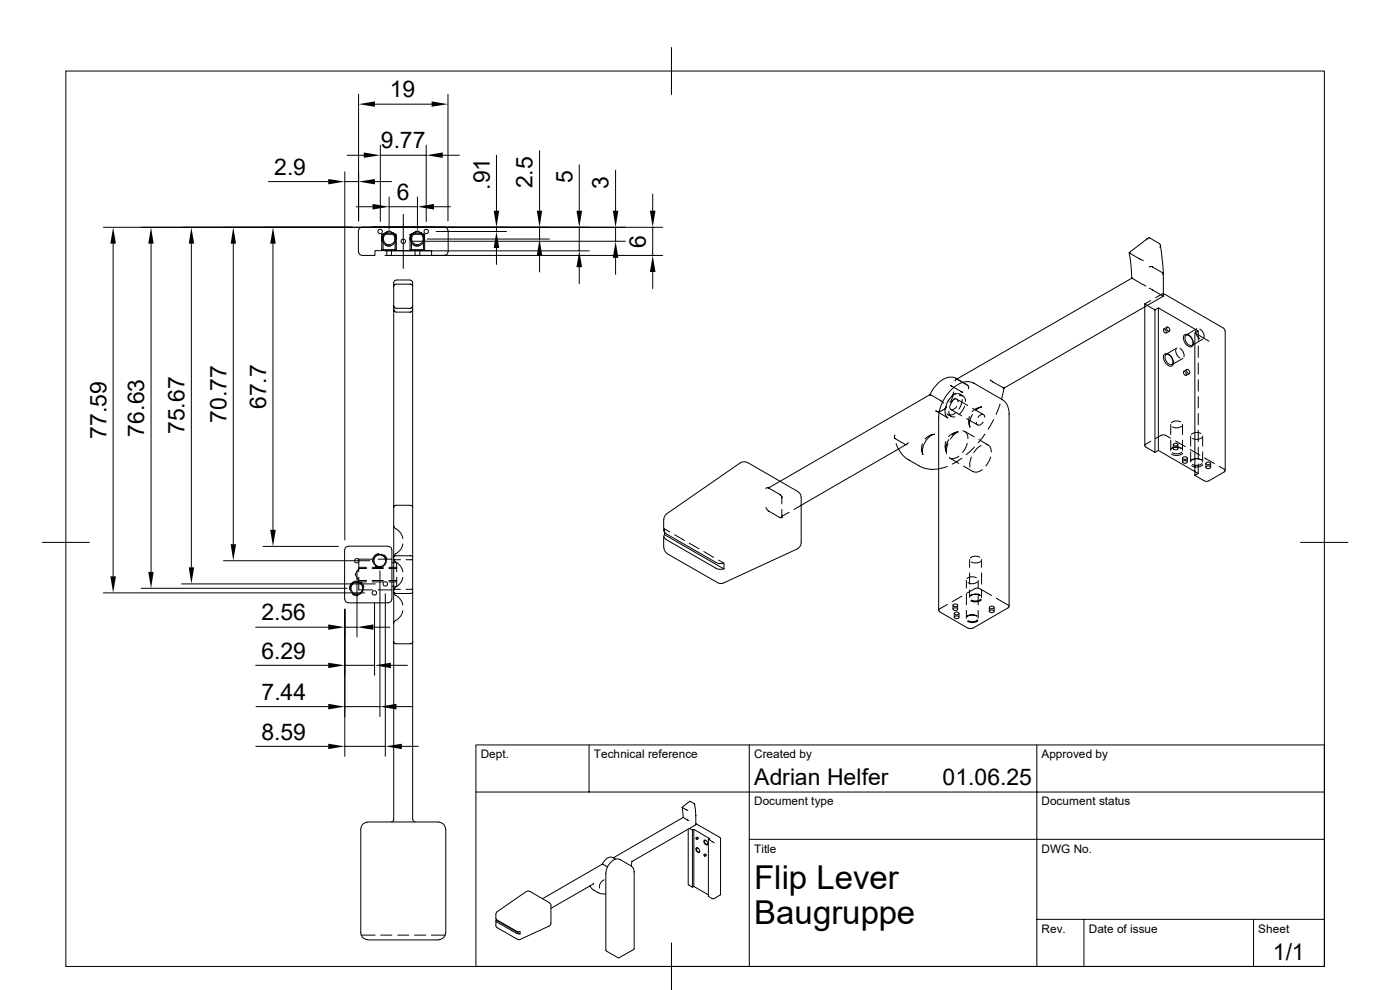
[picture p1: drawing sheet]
<svg xmlns="http://www.w3.org/2000/svg" width="297mm" height="210mm" viewBox="0 0 297 210" stroke-linecap="round" stroke-linejoin="round" font-family="sans-serif">
<g fill="none" stroke="#000" stroke-width=".21">
<path d="M14 15.1h267v189.9h-267zM76.1 20v26.9M95 20v26.9M142.5 10.1v10M56.9 38.5h12.7M73.2 36.4v78.2M73.2 38.5h2.9M73.7 32.9h3.5M79.5 22.1h12.1M79.5 38.5h3.6M80.7 30.8v16.2M80.7 32.9h9.7"/>
<path d="M90.4 30.8v16.2M93.9 32.9h3.6M105.3 32.9v11.8M114.5 32v12.7M122.9 35v9.7M130.6 36.1v8.6M24 51.7v70.6M32 51.7v69.6M40.6 51.7v68.7M49.5 51.7v63.7M57.9 51.7v60.7M75.6 43.9h3.4"/>
<path d="M76.8 48.2l-.4 .1-.3 .6-.1 4.5 .4 .7h.4M76.8 54.2h2.7v-1h12.1v1M76.8 48.2h17.5M81 49.7h3.1v3.3h-3.1zM81 53.2l.3-.2v-3.3l1.2-.8 1.3 .8v3.3l.2 .2M81.6 51.9l.6 .3h.6M81.7 54.2h58.9M81.7 53.2h43.3M82 53.2v1h1.1v-1M82.3 49.2a1.47 1.47 0 0 0-1.3 1.7M82.5 41.8v6.8M82.5 43.9h6.1"/>
<path d="M83.4 49.4l.5 .5 .2 .5M83.5 59.9v47.7M84 59.4l-.3 .2-.1 .3M84 59.4h3M85.6 45.5v11.4M87 49.7h3.1v3.3h-3.1zM87 59.4l.4 .2 .1 .3M87 53.2l.3-.2v-3.3l1.3-.8 1.2 .8v3.3l.2 .2M87.5 59.9v47.7M87.6 51.9l.6 .3h.6M87.7 51.2h45M88.1 53.2v1h1v-1"/>
<path d="M88.3 49.2a1.47 1.47 0 0 0-1.3 1.7M88.6 41.8v6.8M89.4 49.4l.5 .5 .2 .5M90.6 50.7h25.9M92.1 43.9h3.4M92.5 49.1h14.9M94.3 48.2l.7 .4v.3M95 53.4l-.2 .5-.5 .2M95.1 48.9v4.5M105.3 48.2v.9M105.3 52.6v3.5M114.5 48.2v2.5"/>
<path d="M114.5 54.2v3.5M122.9 48.2v5M122.9 56.7v3.5M130.6 48.2v3M130.6 54.7v3.5M138.5 41.2v3.5M138.5 48.2v6M138.5 57.7v3.5M140.6 48.2h-118.7M239.6 53.6h.2M239.6 53.6l2.4 1.5 .6 .1M239.6 53.6l.3 2.7 .2 2.7"/>
<path d="M240.1 59l.2 .1M240.1 59l3 1.7M240.1 59h.1M240.1 59l-37.2 21.5M243.5 50.5h.4l2.1 1.2 .2 .4-.1 .4M243.5 50.5l-.3 .4M243.5 50.5l-3.9 3.1M243.8 56.6h.7l2.3 1.4M246.2 51.9l.6 6.1M246.8 58l-.2 .3M246.8 58v4.8M83.5 64.9l.1 .3 .3 .2h3.2l.4-.2v-.3"/>
<path d="M87.5 65.6l-.1 .4-.3 .2h-3.1l-.3-.2-.2-.4M87.5 60.7v-.2l-.3-.2h-3.3l-.4 .4M242.9 64.5v30M242.9 64.5l2.1 1.2M243.8 61.1l3 1.7M244.1 63.8l-1.2 .7M245 65.7v30.3l-2-1.2-.1-.3M245 65.7l.7-.4 8.5 4.9-.7 .5 3 1.7M245.7 65.3v30.2M246.8 62.3l-1.6 .9M246.8 62.4h.4M246.8 62.8l-33.8 19.5"/>
<path d="M246.9 69.8a.5 .5 0 0 1 .5 .3 .5 .5 0 0 1-.1 .6l-.4-.4zM247 75.2a1.19 1.19 0 0 1 1.7 .9l.2 .7a.69 .69 0 0 1-.3 .8 .69 .69 0 0 1-.9-.2 1.93 1.93 0 0 1-.7-2.2zM247.1 62.4l12.4 7.2 .4 .6M247.4 75.2a1.46 1.46 0 0 1 1.4 2 1.11 1.11 0 0 1-1.5-.9l-.2-.5zM247.6 69.4l-.7 .4M247.6 69.4a.62 .62 0 0 1 .5 .8M247.6 69.4a.54 .54 0 0 0 0 .6 .54 .54 0 0 0 .5 .2M247.9 75.1l.1 .1M248.1 70.2l-.7 .5M248.9 76.8v.2M249.5 74.1a1.88 1.88 0 0 0 .8 1.8M249.7 73.8l-2.3 1.3"/>
<path d="M250.3 73.9a1.94 1.94 0 0 1 .9 1.8M251 76l-2.3 1.3M251.1 78.8a.5 .5 0 0 1 .5 .3 .5 .5 0 0 1-.1 .5l-.4-.4zM251.2 71.1a1.19 1.19 0 0 1 1.7 .9l.2 .6a.69 .69 0 0 1-.3 .9 .69 .69 0 0 1-.9-.2 1.93 1.93 0 0 1-.7-2.2zM251.8 78.4l-.7 .4M251.8 78.4a.62 .62 0 0 1 .5 .8M251.8 78.4a.59 .59 0 0 0 .5 .8l-.7 .4M252.1 71l.2 .1M252.2 71.1a1.73 1.73 0 0 1 .8 2.1 1.11 1.11 0 0 1-1.5-.9 .68 .68 0 0 1-.1-.9 .68 .68 0 0 1 .8-.3M253.2 72.7v.2M253.5 70.7v30.1l1.9 1.2M253.7 70.1a1.88 1.88 0 0 0 .9 1.8"/>
<path d="M253.9 69.7l-2.3 1.4M254.2 70.2v2M254.2 73.4v2.4M254.2 77v2.4M254.6 69.8a1.79 1.79 0 0 1 .8 1.8M255.2 71.9l-2.3 1.4M259.9 70.2v29.6l-.2-.3-1-.6M158.6 98.2l-.8-.2-.8 .2-15.5 10.8-.5 .5-.2 .7M158.6 98.1l10.6 6.2M189.8 92.8v.2M189.9 92.3l-.2 .5 .2 .2 2.2 1.3 .3-.1M190.1 94.1l.2 .5a6.3 6.3 0 0 0 2.5 3 10.8 10.8 0 0 0 3.6 1.8 8.3 8.3 0 0 0 4.5-.4l.1-.1"/>
<path d="M192.4 94.2l-24 13.9M192.7 93.9l-.3 .3M196.3 93.1a2.75 2.75 0 0 1 1.9-1 3.9 3.9 0 0 0-2.4 4.3 2.84 2.84 0 0 1-.1-2.3M197.3 83.7l2.3 1.3 .6 .5M197.3 83.7v.2M197.3 83.7l-34 19.7-.5 .1M197.3 83.7h.1M200.7 86.2l-.2 1.6 .6 .8-2.6-1.4 .6 .1 .5-.1 1.2-.8M201.1 94.1l-.3 1.3v.8M201.1 88l.7 .3M201.3 84.8l-.4 .8-.3 1.2M201.3 93.3l-.6 1.4 .1 1.2a2.82 2.82 0 0 1-.1-2.3"/>
<path d="M201.3 87.2a1.04 1.04 0 0 0 1.3 1.2M201.5 97.2l1.9 1.1M201.7 86.9l2.3 1.3M201.9 82l-.2-.2 2.5 1.4-.4-.1M202 92.3l.6-.5 .6-.2a3.2 3.2 0 0 0-1.9 1M202.3 83.1l-.2 1-.6 1.3M202.6 80.8l.2-.3h.3l2.2 1.2 .2 .3-.1 .5M202.6 84.5l-.7 .8-.4 .9M202.7 83.4l-.8 .6-.8 1.1M202.8 87.5l-.9 .5a.83 .83 0 0 1-1-.2M202.9 86.2a.86 .86 0 0 1-1.3 .5l-.1-.4M203 84.7l2.3 1.3"/>
<path d="M203.2 91.7l-.9 .6-.7 .8M203.2 85.3a.61 .61 0 0 0-.4-.7 .61 .61 0 0 0-.7 .4l-.3 .3M203.4 96.8l-.2 .1a1.7 1.7 0 0 1-1.8 .2M203.5 83.9h.3a1.11 1.11 0 0 1 1.1 1.3M203.6 83.6l.7 .4M203.8 83.8l-.3-.2-.6-.1-1 .5M204 97.2l-2 1.3M204.1 84.8l-.2 1-.4 .9M204.3 91.4a1.39 1.39 0 0 1 1.1 1.6M204.4 98.9l2 1.1M204.6 86.2l-.3 .7-.8 1M204.7 91.5l2 1.2"/>
<path d="M205.1 88.8l2.3 1.3M205.2 94.1l-1 1.9M205.3 81.8l-1-.7a3.5 3.5 0 0 0-2.6-1.1 5.6 5.6 0 0 0-4.4 3.7M206.1 96.9l-.4 1.4 .1 .8M206.3 88l-.6 1.5 .1 1.1a2.82 2.82 0 0 1-.1-2.3M206.3 86.6l2.4 1.4M206.7 94.8l-1.7 1.7M207 87l.6-.5 .6-.2a3.2 3.2 0 0 0-2 1M207.7 93.3l1.9 1.1M208.2 94.5a3.7 3.7 0 0 0-1.6 1.5M208.4 99.6a1.67 1.67 0 0 1-2 .4M208.6 89.5a.91 .91 0 0 1-1.4 .5l-.1-.4"/>
<path d="M208.9 88.5a.63 .63 0 0 0-.5-.6 .63 .63 0 0 0-.7 .3l-.2 .4M209 92.1l-1.5 1.8M209.2 94.3h.1a1.36 1.36 0 0 1 1 1.6M210.1 80.6l2.9 1.7M210.2 96.9l-1 1.9M210.8 89l-1.2 2.1M212.2 85.7l-.9 2.2M212.9 82.3h.1M213 82.3l-.5 2.4M213 82.3h.1M244.1 93.6l-1.1 .7-.1 .2M245 96l.7-.5 8.5 5-.7 .3"/>
<path d="M248.3 93l-1.1-.7-.5-.1-1.5 .8M248.4 90v2.2M248.4 93.4v2.1M248.7 95l-.2 .1M248.9 94.3v.8M248.9 94.2a.57 .57 0 0 1 1 .2 .55 .55 0 0 1-.5 .2 .55 .55 0 0 1-.5-.4zM249 95a.49 .49 0 0 1 .5-.2 .49 .49 0 0 1 .4 .5h-.1a.43 .43 0 0 1-.6 .2 .43 .43 0 0 1-.2-.5zM249.4 93.6l2.1 1.1M249.9 94.3v.8M250.5 89.5a1.65 1.65 0 0 0-2 .2M250.5 95a1.84 1.84 0 0 0-2 .2M250.5 95l.2 .1a2.17 2.17 0 0 0-2.4 .2"/>
<path d="M250.7 90.4a1.87 1.87 0 0 1-2 .2M250.7 95.9a1.87 1.87 0 0 1-2 .2M250.9 90v2.2M250.9 93.4v2.1M250.9 97.2v.8M250.9 96.2a2.2 2.2 0 0 1-2.4 .2M251 97l.5-.1a.32 .32 0 0 1 .4 .3 .32 .32 0 0 1-.5 .3l-.5-.2zM251 97.8a.44 .44 0 0 1 .5-.1 .44 .44 0 0 1 .3 .4l-.4 .2-.3-.1a.2 .2 0 0 1-.2-.1 .2 .2 0 0 1 .1-.3zM251.9 97.2v.8M252.5 95.3l2.1 1.3M252.6 92.5v2.2M252.6 95.8v2.2"/>
<path d="M252.7 97.7a1.95 1.95 0 0 1 2.2-.1 2.15 2.15 0 0 0-2.3 .2M253 97.5l-.2 .1M254.2 80.6v2.4M254.2 84.2v2.3M254.2 87.7v2.4M254.2 91.3v2.4M254.2 94.9v2.3M254.2 98.4v2.1M254.8 91.9a1.92 1.92 0 0 0-2.1 .2M255 92.8a1.78 1.78 0 0 1-2 .2M255 98.3a1.78 1.78 0 0 1-2 .2M255.1 92.5v2.2"/>
<path d="M255.1 95.8v2.2M255.2 98.6a2.09 2.09 0 0 1-2.4 .2M255.6 97.2l2 1.1M255.8 98.3v.8M255.9 99a.47 .47 0 0 1 .5-.2 .47 .47 0 0 1 .4 .5 .46 .46 0 0 1-.6 .2 .46 .46 0 0 1-.3-.5zM255.9 98.1l.4-.1a.34 .34 0 0 1 .5 .3 .34 .34 0 0 1-.5 .3l-.5-.2zM256.8 98.3v.8M259.9 99.8l-.2 .3M9 115.1h10M47.4 119h31.1M55.8 115.9h16M73.1 116.6v10.5"/>
<path d="M73.2 116.6v-.4l.7-.3h8.5l.6 .3 .1 .4M79 118.6h-2.9v2.7M80.2 118.6h2.9M80.3 117.4a1.62 1.62 0 0 0-1.3 1.8M81.4 117.7l.5 .4 .2 .6M83.1 116.6v10.5M83.1 119.4h1.1v1.9M83.5 107.6l.2-.3 .3-.1h3l.4 .1 .1 .3M83.5 107.6v28.5M83.5 111.5l.2 .4a3.7 3.7 0 0 1 1.8 2.3M85 118.7h-1.3l-.2-.1 .2 .4a3.7 3.7 0 0 1 1.8 2.3M85.5 115.4a3.7 3.7 0 0 1-1.8 2.3l-.2 .4"/>
<path d="M87.5 118.6v.1h-1.4M87.5 107.6v28.5M87.5 118.2l-.2-.3h-3.5l-.3 .3M140.8 110.2v2.4l.2-.4M140.8 113.8v2.4M140.8 112.6l.5 .6 10.5 6.1 .9 .2h.8M140.8 116.2l.1 .5 .7 .7M141 112.2l1.1 .7M141 113.4l-.1 .7 .4 .3 10.5 6.1 .9 .3 .8-.1M141 112.2v1.2l12.6 7.3v-1.2l-1.2-.7M143.1 113.5l2.1 1.1M146.2 115.2l2.1 1.2"/>
<path d="M149.3 117l2.1 1.2M162.5 103.6l.6-.1 2.3 1.4 .6 .7M162.5 107.7l.5 .7 2.5 1.4 .5-.1M165.9 108.1v1.5l1.5-.9M165.9 105.4v1.5M169.2 104.3l.6 .5 .2 .7v9.6l-.1 .6-.8 .8-16 7.3-.7-.1-10.8-6.2M205.7 118.7v1.7M207.9 118.2a1.84 1.84 0 0 0-2 .2M208.1 119a1.78 1.78 0 0 1-2 .2M208.2 118.7v1.7M259.7 100.1l-3.4 2-.8-.1M275.9 115.1h10.1"/>
<path d="M21.9 125.8h55.4M29.9 124.8h43.7M38.5 123.9h41.1M54.2 133.1h15.4M73.2 129.2v31.2M73.2 133.1h2.5M73.2 127.1l.2 .5 .5 .2M73.9 127.9h8.5M74.8 126l.6 .3h.5M75.4 123.3a1.55 1.55 0 0 0-1.2 1.8M75.7 121.1v14M76.1 123.4h1.7"/>
<path d="M76.1 120.4h1.7M76.1 122.5v2.6h2.9M76.5 123.5l.5 .5 .2 .5M77.8 120.6h-1.7l-.7 1.3 .7 1.2h1.7M79 123.4h2.3M79 120.4h2.3M79 123.1h2.3M79 120.6h2.3M79.2 133.1h3.5M79.5 127.9v15.4M79.7 120.2l.6 .3h.6M80.2 125.1h2.9"/>
<path d="M80.6 121.1v30.9M81.7 125.9v34.5M82.5 123.4h1.7M82.5 120.4h1.7M82.5 123.1h1.7M82.5 120.6h1.7M83.1 127.1l-.2 .5-.5 .2M83.5 136.1l.2 .3 .3 .2h3l.4-.2 .1-.3M83.5 136.1v37.8l-.1 .3-.3 .1M84.2 122.5v1.9h-1.1M85 125h-1.3l-.2 .2M85.5 122.5a3.7 3.7 0 0 1-1.8 2.3l-.2 .4"/>
<path d="M85.5 129.5a3.7 3.7 0 0 1-1.8 2.4l-.2 .3M86.1 125h1.3l.1 .2M87.5 125.6l-.5 .3h-3.1l-.4-.3 .2 .4a3.7 3.7 0 0 1 1.8 2.4M87.5 136.1l.1 37.8 .1 .3 .4 .1M199.2 129.5l.2 .3M199.3 129.8l6.1 3.5M201 128.2l-1.7 1-.2 .3M202.2 128.4v.8M202.3 129a.49 .49 0 0 1 .5-.1 .49 .49 0 0 1 .3 .5h-.1a.43 .43 0 0 1-.5 .2 .43 .43 0 0 1-.2-.6zM202.3 128.2a.41 .41 0 0 1 .6-.1 .41 .41 0 0 1 .1 .5h-.7l-.1-.1zM202.4 130.1v.8M202.5 130.8a.52 .52 0 0 1 .5-.2 .52 .52 0 0 1 .4 .5 .51 .51 0 0 1-.5 .2 .51 .51 0 0 1-.4-.5z"/>
<path d="M202.5 130a.47 .47 0 0 1 .6-.2 .47 .47 0 0 1 .3 .5 .46 .46 0 0 1-.6 .2 .46 .46 0 0 1-.3-.5zM203.2 128.4v.8M203.5 130.1v.8M204.1 126.4l-2 1.2M205 123.1v1.7M205 125.9v2.4M205 129.5v1.6M205.1 125.8l1.8-1h.6l2.9 1.5M205.4 130.6l-.1 .1M205.4 133.2l.3 .1 .7-.1M205.7 121.5v2.4M205.7 125.1v1.6"/>
<path d="M205.9 126.4a1.76 1.76 0 0 1 2-.1 1.97 1.97 0 0 0-2.2 .2M206.1 126.2l-.1 .1M207.1 122.6a1.73 1.73 0 0 0-2 .1M207.1 130.6a1.84 1.84 0 0 0-2 .2M207.2 130.6l.1 .1a2.17 2.17 0 0 0-2.3 .2M207.3 123.4a1.78 1.78 0 0 1-1.9 .2M207.3 131.5a1.78 1.78 0 0 1-1.9 .2M207.5 131.7a2.13 2.13 0 0 1-2.2 .1M207.5 123.1v1.7M207.5 125.9v2.4M207.5 129.5v1.6M208.1 127.1a2.02 2.02 0 0 1-2 .2"/>
<path d="M208.2 127.3a2.1 2.1 0 0 1-2.2 .2M208.2 121.5v2.4M208.2 125.1v1.6M209.9 128.9v.8M210 129.5a.45 .45 0 0 1 .5-.1 .45 .45 0 0 1 .3 .4l-.6 .1a.23 .23 0 0 1-.3-.1 .23 .23 0 0 1 .1-.3zM210 128.7a.44 .44 0 0 1 .6-.2 .44 .44 0 0 1 .2 .5 .47 .47 0 0 1-.5 .2 .47 .47 0 0 1-.3-.5zM210.9 128.9v.8M211.4 126.9l2.6 1.5 .1 .3M214 128.7l-.1 .2-7.5 4.4M214.1 128.7v-40.9a3.3 3.3 0 0 0-1.5-3l-6-3.5a4.3 4.3 0 0 0-5 1.5 8.8 8.8 0 0 0-2.5 5.8v40.9M54.2 141.1h15.4M54.3 158.3h15.3"/>
<path d="M54.3 149.9h15.3M73.2 158.3h8.5M73.2 149.9h7.4M73.2 141.1h6.3M82.9 141.1h3.5M84.1 149.9h3.5M85.3 158.3h3.4M125 158v10M159 158v47M220 158v47M94.5 175.9a1.52 1.52 0 0 0-1.5-1.5h-15a1.45 1.45 0 0 0-1.5 1.5v22a1.45 1.45 0 0 0 1.5 1.4l15 .1a1.52 1.52 0 0 0 1.5-1.5M94.6 175.9v22"/>
<path d="M101 168h180M144.7 171.3l.2 2.1M144.7 171.2l1.2 .7M144.9 173.4l-14.8 8.6M144.9 173.4l1.2 .7M146 175.9v11.7M146.3 175.7l.6 .4 .3-.2 3.4 2-.3 .2 1.2 .7M146.9 176.1v12.1l-.9-.6M147.2 175.9v12.1M147.3 170.8v-.3l-1-.5-1.6 1.2M147.4 170.6l.2 2.4M147.5 174.9l.1 .1"/>
<path d="M147.6 175l-13.5 7.8M147.6 173v2M147.6 177.8l.3 .2zM147.6 174.8l5.1 2.8M147.6 173l-.1 .1M147.7 179.9a.57 .57 0 0 1 .6 .3 .57 .57 0 0 1-.1 .7l-.5-.4zM147.9 177.6l-.2 .1M148 177.6l.1 .3M148 180l-.1-.1a.47 .47 0 0 0 0 .6 .47 .47 0 0 0 .5 .2v-.1M148.1 177.9l-.3 .2M149.4 178.3a.57 .57 0 0 1 .6 .3 .57 .57 0 0 1-.1 .7l-.5-.4zM149.7 178.3h-.1a.47 .47 0 0 0 0 .5 .47 .47 0 0 0 .5 .2v-.1"/>
<path d="M152.7 177.7l.2 .1v11.9l-1.5 1-1.1-.5v-12.1M159 178.1h122M76.6 198.4h3M80.8 198.4h2.3M84.4 198.4h2.3M87.9 198.4h2.4M91.5 198.4h3M105.2 195.2l.2 .4 4.2 2.4 .7 .1M105.3 195v.2l5 2.9M116.6 191.5l-4.6-2.5-.3 .1-6.2 4.3-.3 .4v1.1l.2 .2 4.2 2.5h.7v.5M116.6 191.6l.3 .3-.1 4.3-6.6 3.1h-.4l-4.4-2.6-.2-.2v-1.2M125.1 187.9a3.9 3.9 0 0 0 3.4 1.7"/>
<path d="M125.9 187.4l-9 5.3M127.8 183.3l-12.7 7.4M127.8 183.3l1.1 .6M128.2 186.6a1.52 1.52 0 0 0-1 1.8M130.6 182.2a1.65 1.65 0 0 0-2.6 .8l-.2 .3M134 182.7l.1 .1M134.1 182.8l-.2 .9M146.9 188.2l.3-.2 3.1 1.8M149.3 181.4l.3 .2zM149.6 181.1l-.2 .2M149.6 181.2l.2 .3M149.8 181.5l-.3 .2"/>
<path d="M220 195h61M230 195v10M265.9 195v10M128.5 201.6v-16.3a3.2 3.2 0 0 1 2.5-3.1l.5 .1 2.4 1.4a1.52 1.52 0 0 1 .6 1.3v16.3l-3.1 1.9h-.3l-2.5-1.6M142.5 200v10M281 205v-47h-180v47"/>
<circle cx="80.6" cy="49.1" r=".47"/>
<circle cx="82.5" cy="50.7" r="1.49"/>
<circle cx="82.5" cy="50.7" r="1.23"/>
<circle cx="85.6" cy="51.2" r=".47"/>
<circle cx="88.6" cy="50.7" r="1.49"/>
<circle cx="88.6" cy="50.7" r="1.23"/>
<circle cx="90.4" cy="49.1" r=".47"/>
<circle cx="75.7" cy="119" r=".47"/>
<circle cx="80.6" cy="118.9" r="1.41"/>
<circle cx="80.6" cy="119" r="1.23"/>
<circle cx="75.7" cy="124.8" r="1.41"/>
<circle cx="75.7" cy="124.8" r="1.23"/>
<circle cx="79.4" cy="125.8" r=".47"/>
<circle cx="81.7" cy="123.9" r=".47"/>
</g>
<g fill="#000">
<path d="M69.6 38l3.6 .5-3.6 .6zM77.2 32.3l3.5 .6-3.5 .6zM76.1 22.1l3.4-.6v1.1zM76.1 38.5l3.4-.5v1.1zM91.6 21.5l3.4 .6-3.4 .5zM90.4 32.9l3.5-.6v1.2zM24 48.2l.6 3.5h-1.2zM32 48.2l.6 3.5h-1.1zM40.6 48.2l.6 3.5h-1.2zM49.5 48.2l.6 3.5h-1.2zM57.9 48.2l.6 3.5h-1.2zM79 43.3l3.5 .6-3.5 .6z"/>
<path d="M88.6 43.9l3.5-.6v1.2zM105.3 49.1l.6 3.5h-1.2zM104.7 44.7h1.2l-.6 3.5zM114.5 50.7l.5 3.5h-1.1zM113.9 44.7h1.1l-.5 3.5zM122.9 53.2l.6 3.5h-1.2zM122.3 44.7h1.2l-.6 3.5zM130.6 51.2l.6 3.5h-1.2zM130 44.7h1.2l-.6 3.5zM137.9 44.7h1.2l-.6 3.5zM138.5 54.2l.6 3.5h-1.2zM48.9 115.4h1.2l-.6 3.6z"/>
<path d="M57.3 112.4h1.2l-.6 3.5zM23.4 122.3h1.2l-.6 3.5zM31.5 121.3h1.1l-.6 3.5zM40 120.4h1.2l-.6 3.5zM69.6 132.5l3.6 .6-3.6 .5zM75.7 133.1l3.5-.6v1.1zM69.6 140.6l3.6 .5-3.6 .6zM69.6 149.3l3.6 .6-3.6 .6zM69.6 157.8l3.6 .5-3.6 .6zM79.5 141.1l3.4-.5v1.1zM80.6 149.9l3.5-.6v1.2zM81.7 158.3l3.6-.5v1.1z"/>
</g>
<g font-size="7">
<text x="160" y="188.6">Flip Lever</text>
<text x="160" y="196">Baugruppe</text>
</g>
<g font-size="4.9">
<text x="82.7" y="20.6">19</text>
<text x="80.8" y="31.5">9.77</text>
<text x="58.2" y="37.1">2.9</text>
<text x="103.9" y="40.3" transform="rotate(-90 103.9 40.3)">.91</text>
<text x="113" y="40" transform="rotate(-90 113 40)">2.5</text>
<text x="121.5" y="38.9" transform="rotate(-90 121.5 38.9)">5</text>
<text x="129.1" y="40" transform="rotate(-90 129.1 40)">3</text>
<text x="84.2" y="42.4">6</text>
<text x="137" y="52.5" transform="rotate(-90 137 52.5)">6</text>
<text x="48" y="89.7" transform="rotate(-90 48 89.7)">70.77</text>
<text x="56.5" y="86.8" transform="rotate(-90 56.5 86.8)">67.7</text>
<text x="22.6" y="93.1" transform="rotate(-90 22.6 93.1)">77.59</text>
<text x="30.6" y="92.6" transform="rotate(-90 30.6 92.6)">76.63</text>
<text x="39.2" y="92.2" transform="rotate(-90 39.2 92.2)">75.67</text>
<text x="55.5" y="131.6">2.56</text>
<text x="55.5" y="139.7">6.29</text>
<text x="55.5" y="148.5">7.44</text>
<text x="55.5" y="156.9">8.59</text>
<text x="160" y="166.5">Adrian Helfer</text>
<text x="199.9" y="166.5">01.06.25</text>
<text x="270" y="203.7">1/1</text>
</g>
<g font-size="2.5">
<text x="102" y="160.8">Dept.</text>
<text x="126" y="160.8">Technical reference</text>
<text x="160" y="160.8">Created by</text>
<text x="220.9" y="160.8">Approved by</text>
<text x="160" y="170.9">Document type</text>
<text x="220.9" y="170.9">Document status</text>
<text x="160" y="180.8">Title</text>
<text x="220.9" y="180.8">DWG No.</text>
<text x="220.9" y="197.8">Rev.</text>
<text x="231" y="197.8">Date of issue</text>
<text x="266.9" y="197.8">Sheet</text>
</g>
</svg>
